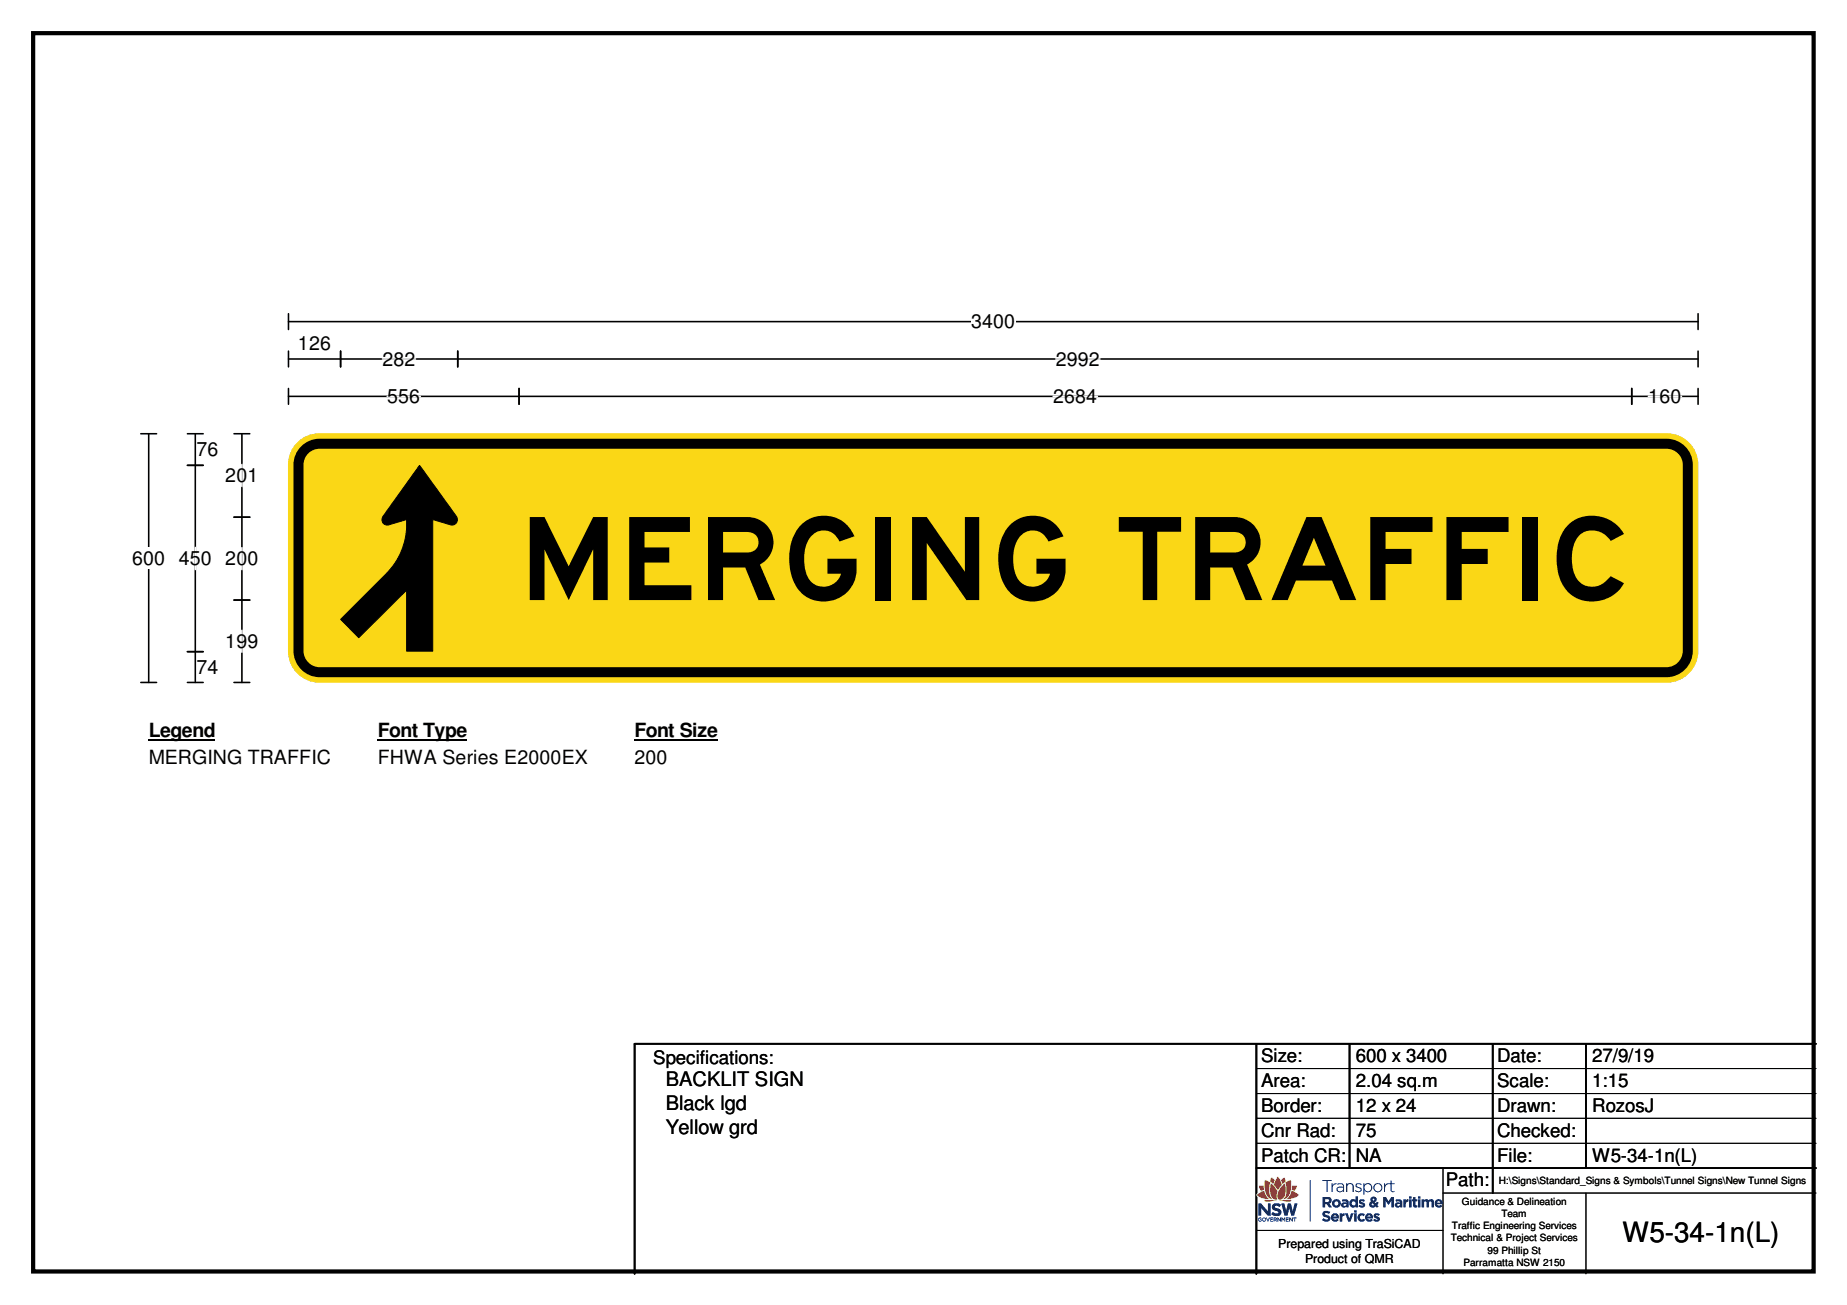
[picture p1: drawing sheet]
<svg xmlns="http://www.w3.org/2000/svg" width="297mm" height="210mm" viewBox="0 0 297 210" stroke-linecap="round" stroke-linejoin="round" font-family="sans-serif">
<path d="M5.3 5.3h286.4v199.2h-286.4z" fill="none" stroke="#000" stroke-width=".68"/>
<path d="M46.4 51.7h226.7M46.4 50.5v2.5M273.1 50.5v2.5" fill="none" stroke="#000" stroke-width=".25"/>
<path d="M156.2 50h7.1v3.5h-7.1z" fill="#fff"/>
<g fill="none" stroke="#000" stroke-width=".25">
<path d="M46.4 57.7h226.7M46.4 56.5v2.5M54.8 56.5v2.5M73.6 56.5v2.5M273.1 56.5v2.5M22.6 69.8h2.6M23.9 69.8v40M46.4 62.5v2.5M46.4 63.8h226.7M83.5 62.5v2.5M262.4 62.5v2.5M273.1 62.5v2.5"/>
<path d="M22.6 109.8h2.6"/>
</g>
<path d="M61.5 57.7h5.3M169.8 57.7h7.1M62.3 63.8h5.3M169.4 63.8h7.1M265.1 63.8h5.3" fill="none" stroke="#fff" stroke-width=".25"/>
<path d="M21.2 88h5.4v3.5h-5.4z" fill="#fff"/>
<path d="M30.1 74.8h2.6M30.1 69.8h2.6M31.4 69.8v40M37.6 69.8h2.6M38.9 69.8v40M37.6 83.2h2.6M37.6 96.5h2.6M30.1 104.8h2.6M30.1 109.8h2.6M37.6 109.8h2.6" fill="none" stroke="#000" stroke-width=".25"/>
<path d="M38.9 74.7v3.5M31.4 88.1v3.5M38.9 88.1v3.5M38.9 101.4v3.5" fill="none" stroke="#fff" stroke-width=".25"/>
<path d="M23.9 115.8h10.7v3.4h-10.7z" fill="#fff"/>
<path d="M23.9 119h10.7" fill="none" stroke="#000" stroke-width=".3"/>
<path d="M60.7 115.8h14.4v3.4h-14.4z" fill="#fff"/>
<path d="M60.7 119h14.4" fill="none" stroke="#000" stroke-width=".3"/>
<path d="M102 115.8h13.4v3.4h-13.4z" fill="#fff"/>
<path d="M102 119h13.4" fill="none" stroke="#000" stroke-width=".3"/>
<g fill="#fff">
<path d="M23.9 120h29.4v3.5h-29.4z"/>
<path d="M60.7 120h33.8v3.5h-33.8z"/>
<path d="M102 120h5.4v3.5h-5.4z"/>
</g>
<path d="M48.2 70.9a5 5 0 0 1 3.2-1.1h216.7a5 5 0 0 1 4.9 5v29.9a5 5 0 0 1-4.9 5h-216.7a5 5 0 0 1-5-5v-29.9a5 5 0 0 1 1.8-3.9z" fill-rule="evenodd" fill="#fad716"/>
<path d="M48.2 70.9a5 5 0 0 1 3.2-1.1h216.7a5 5 0 0 1 4.9 5v29.9a5 5 0 0 1-4.9 5h-216.7a5 5 0 0 1-5-5v-29.9a5 5 0 0 1 1.8-3.9z" fill="none" stroke="#fad716" stroke-width=".16"/>
<path d="M49 72.4a3.4 3.4 0 0 1 2.4-1h216.6a3.4 3.4 0 0 1 3.4 3.4v29.9a3.4 3.4 0 0 1-3.4 3.4h-216.6a3.4 3.4 0 0 1-3.4-3.4v-29.9a3.4 3.4 0 0 1 1-2.4z" fill="none" stroke="#000" stroke-width="1.6"/>
<path d="M67.5 74.8l5.9 8.3a.88 .88 0 0 1 0 1 .88 .88 0 0 1-1 .3l-2.8-.8v21.1h-4.2v-9.8l-7.7 7.7-2.9-3 7.3-7.4a11.3 11.3 0 0 0 3.3-8.6l-2.8 .8a.87 .87 0 0 1-1-.3 .87 .87 0 0 1 0-1z" fill-rule="evenodd" fill="#000"/>
<path d="M67.5 74.8l5.9 8.3a.88 .88 0 0 1 0 1 .88 .88 0 0 1-1 .3l-2.8-.8v21.1h-4.2v-9.8l-7.7 7.7-2.9-3 7.3-7.4a11.3 11.3 0 0 0 3.3-8.6l-2.8 .8a.87 .87 0 0 1-1-.3 .87 .87 0 0 1 0-1zM202.1 171.9h90M202.1 175.9h90M202.1 179.9h90M202.1 183.9h90M202.1 197.9h30M232.1 191.9h60M232.1 187.9v17M255.1 191.9v13" fill="none" stroke="#000" stroke-width=".16"/>
<path d="M202.1 167.9v37M217 167.9v20M240.1 167.9v24M255.1 167.9v20M292.1 167.9h-190v37M202.1 187.9h90" fill="none" stroke="#000" stroke-width=".3"/>
<g fill="#12387f">
<path d="M206.1 193.6l.5 1.9h.4l.3-1.2 .4 1.2h.4l.6-1.9h-.5l-.3 1.3-.3-1.3h-.5l-.3 1.2-.3-1.2zM202.4 193.6v1.9h.4v-1.2l1.1 1.2h.4v-1.9h-.4v1.3l-1.1-1.3z" fill-rule="evenodd"/>
<path d="M202.3 196l.3-.2 .3 .1-.4 .1-.1 .1 .2 .3 .2-.1-.2-.2h.3v.3l-.4 .1-.2-.2z" fill-rule="evenodd"/>
<path d="M203.2 196l-.1 .2a.23 .23 0 0 0 .3 .1 .23 .23 0 0 0 .1-.3zM203 196a.34 .34 0 0 1 .5-.1 .34 .34 0 0 1 0 .5l-.3 .1-.2-.2z" fill-rule="evenodd"/>
<path d="M203.6 195.8l.3 .5 .2-.5h.1l-.2 .7z" fill-rule="evenodd"/>
<path d="M204.3 195.8h.4v.2h-.3v.1h.3v.1h-.3v.2h.3v.1h-.4z" fill-rule="evenodd"/>
<path d="M204.9 196v.2l.3-.1v-.1zM204.8 195.8l.5 .1 .1 .2-.2 .1 .2 .3h-.2l-.1-.2h-.2l-.1 .2z" fill-rule="evenodd"/>
<path d="M205.4 195.8l.5 .5v-.5h.1v.7l-.4-.5v.5h-.2z" fill-rule="evenodd"/>
<path d="M206.1 195.8h.1l.2 .3 .3-.3v.7h-.1v-.5l-.2 .3-.2-.3v.5h-.1z" fill-rule="evenodd"/>
<path d="M206.8 195.8h.5v.2h-.4v.1h.3v.1h-.3v.2h.4v.1h-.5z" fill-rule="evenodd"/>
<path d="M207.3 195.8h.2l.3 .5v-.5h.1v.7l-.4-.5v.5h-.2z" fill-rule="evenodd"/>
<path d="M208 195.8h.5v.2h-.2v.5h-.1v-.5h-.2z" fill-rule="evenodd"/>
<path d="M204.6 193.8l.4-.3h.5l.4 .2 .1 .1-.2 .3-.4-.2-.4 .1v.2l.6 .2a.6 .6 0 0 1 .5 .6 .6 .6 0 0 1-.5 .6l-.7-.1-.4-.2 .2-.4 .4 .3h.4l.1-.1a.58 .58 0 0 0-.7-.4v-.1a.53 .53 0 0 1-.3-.8z" fill-rule="evenodd"/>
<path d="M212.7 189.8h1.5v.1h-.7v1.8h-.1v-1.8h-.7z" fill-rule="evenodd"/>
<path d="M214.2 190.3h.1v.4l.4-.4h.2v.2a.67 .67 0 0 0-.6 .5v.7h-.1z" fill-rule="evenodd"/>
<path d="M215.2 191.1a.33 .33 0 0 0-.1 .3 .33 .33 0 0 0 .3 .2l.5-.1 .1-.4-.4-.1zM215.1 190.4l.7-.1 .4 .4v1h-.2v-.2l-.3 .2-.3 .1a.45 .45 0 0 1-.4-.4 .45 .45 0 0 1 .3-.5h.7v-.1l-.2-.3h-.7z" fill-rule="evenodd"/>
<path d="M216.5 190.3h.2v.3a.57 .57 0 0 1 .6-.3 .57 .57 0 0 1 .4 .5v.9h-.2v-1l-.3-.3-.4 .1-.1 .2v1h-.2z" fill-rule="evenodd"/>
<path d="M218.1 190.4l.6-.1 .2 .2v.1l-.2-.1h-.4a.25 .25 0 0 0-.1 .3 .25 .25 0 0 0 .2 .1 .42 .42 0 0 1 .5 .2 .42 .42 0 0 1 0 .5l-.5 .2-.5-.2 .1-.2 .4 .2a.28 .28 0 0 0 .5-.2 .28 .28 0 0 0-.4-.3 .41 .41 0 0 1-.4-.2 .41 .41 0 0 1 0-.4z" fill-rule="evenodd"/>
<path d="M219.4 191a.58 .58 0 0 0 1.1 0 .58 .58 0 0 0-1.1 0zM219.3 190.3h.1v.3l.3-.3h.2a.66 .66 0 0 1 .8 .7l-.1 .5-.3 .2h-.6l-.3-.3v.8h-.1z" fill-rule="evenodd"/>
<path d="M221 191a.6 .6 0 0 0 1.2 0 .6 .6 0 0 0-1.2 0zM220.9 191a.71 .71 0 0 1 1.4 0 .71 .71 0 0 1-1.4 0z" fill-rule="evenodd"/>
<path d="M222.6 190.3h.1v.4l.3-.3 .3-.1v.2h-.3l-.2 .4-.1 .8h-.1z" fill-rule="evenodd"/>
<path d="M223.6 189.9h.2v.4h.5v.2h-.5v1l.2 .1h.2a.25 .25 0 0 1-.2 .2 .25 .25 0 0 1-.2-.2l-.2-.1v-1h-.2v-.2h.2z" fill-rule="evenodd"/>
<path d="M213.1 192.9v.4h.6l.1-.3-.1-.1zM212.7 192.5l1 .1a.52 .52 0 0 1 .4 .4 .52 .52 0 0 1-.2 .5l-.1 .1 .4 .6h-.5l-.3-.5h-.3v.5h-.4z" fill-rule="evenodd"/>
<path d="M214.6 193.5a.35 .35 0 0 0 .7 0 .35 .35 0 0 0-.7 0zM214.2 193.6a.7 .7 0 0 1 1.4 0 .7 .7 0 0 1-1.4 0z" fill-rule="evenodd"/>
<path d="M216.1 193.7l.1 .3 .3-.2-.1-.2zM215.8 193l.7-.1 .4 .4v.9h-.4v-.1l-.5 .1a.41 .41 0 0 1-.3-.4 .41 .41 0 0 1 .3-.4l.5 .1v-.2l-.1-.1-.5 .1z" fill-rule="evenodd"/>
<path d="M217.3 193.5a.35 .35 0 0 0 .7 0 .35 .35 0 0 0-.7 0zM217.1 193.1h.1a.55 .55 0 0 1 .8 0v-.7h.4v1.8h-.4v-.2l-.3 .2-.4-.1-.3-.6z" fill-rule="evenodd"/>
<path d="M218.6 193l.7-.1 .2 .1-.1 .3-.5-.1v.1l.2 .1a.41 .41 0 0 1 .4 .4 .41 .41 0 0 1-.3 .4h-.3l-.4-.2 .1-.2 .6 .1v-.1a.52 .52 0 0 1-.6-.7z" fill-rule="evenodd"/>
<path d="M220.8 192.8a.19 .19 0 0 0-.1 .3 .19 .19 0 0 0 .3 0 .19 .19 0 0 0 0-.3zM220.6 193.5v.2v.2l.5-.1-.4-.3zM220.5 192.7l.3-.2h.3l.2 .2 .1 .4-.4 .2 .3 .3 .1-.3 .3 .1-.2 .4 .2 .3-.3 .1-.2-.1-.6 .1-.3-.2a.52 .52 0 0 1 .2-.7l-.1-.3z" fill-rule="evenodd"/>
<path d="M222.5 192.5h.4l.4 .8 .5-.8h.4v1.7h-.4v-1.1l-.5 .7-.5-.7v1.1h-.3z" fill-rule="evenodd"/>
<path d="M224.8 193.6l-.1 .2v.1h.4l.1-.2zM224.4 193l.8-.1 .3 .4v.9h-.3v-.1l-.3 .1h-.3a.42 .42 0 0 1-.3-.4 .42 .42 0 0 1 .3-.4l.6 .1-.2-.3-.5 .1z" fill-rule="evenodd"/>
<path d="M225.7 192.9h.4v.3l.2-.3h.2v.4l-.4 .2v.7h-.4z" fill-rule="evenodd"/>
<path d="M226.6 192.9h.4v1.3h-.4zM226.6 192.4h.4v.4h-.4z" fill-rule="evenodd"/>
<path d="M227.2 192.6h.4v.3h.3v.3h-.3v.6h.3v.4h-.4l-.2-.1-.1-.9h-.1z" fill-rule="evenodd"/>
<path d="M228 192.9h.4v1.3h-.4zM228 192.4h.4v.4h-.4z" fill-rule="evenodd"/>
<path d="M228.6 192.9h.4v.1a.48 .48 0 0 1 .8 .1l.3-.2 .4 .1 .1 1.2h-.4v-.8l-.1-.2-.2 .1-.1 .2v.7h-.4v-.7a.22 .22 0 0 0-.2-.3 .22 .22 0 0 0-.2 .3v.7h-.4z" fill-rule="evenodd"/>
<path d="M231.2 193.2l-.1 .3h.5l-.1-.3zM230.8 193.2l.5-.3 .5 .1 .2 .3v.4h-.9l.2 .2 .4-.1 .2 .2v.1l-.3 .1-.6-.1-.2-.3z" fill-rule="evenodd"/>
<path d="M212.8 194.9l.3-.1h.4l.4 .2-.2 .2-.3-.1h-.3v.2l.1 .1a.61 .61 0 0 1 .7 .8l-.3 .3h-.5l-.5-.2 .2-.3 .4 .2 .3-.1 .1-.2-.2-.1a.65 .65 0 0 1-.7-.6z" fill-rule="evenodd"/>
<path d="M214.6 195.5l-.2 .2h.6l-.1-.2zM214.2 195.4l.3-.2h.4l.4 .4v.4h-.9a.36 .36 0 0 0 .6 0l.3 .3-.2 .1-.4 .1-.2-.1a.66 .66 0 0 1-.3-1z" fill-rule="evenodd"/>
<path d="M215.5 195.2h.4v.3l.2-.3h.1v.3l-.2 .1-.1 .1v.8h-.4z" fill-rule="evenodd"/>
<path d="M216.3 195.2h.4l.3 .8 .3-.8h.4l-.5 1.3h-.4z" fill-rule="evenodd"/>
<path d="M217.8 195.2h.4v1.3h-.4zM217.8 194.7h.4v.3h-.4z" fill-rule="evenodd"/>
<path d="M218.4 195.4l.4-.2h.4l.3 .1-.2 .3-.2-.1h-.3l-.1 .5 .2 .2 .4-.2 .2 .3-.3 .2-.5-.1a.71 .71 0 0 1-.3-1z" fill-rule="evenodd"/>
<path d="M220 195.5l-.1 .2h.6l-.2-.2zM219.7 195.4l.2-.2h.5l.2 .1 .2 .4v.3h-.9l.3 .2 .4-.2 .2 .3h-.1l-.5 .2-.3-.1a.66 .66 0 0 1-.2-1z" fill-rule="evenodd"/>
<path d="M221 195.3l.3-.1 .6 .1-.2 .2h-.4v.1l.2 .1a.45 .45 0 0 1 .4 .6l-.2 .2h-.5l-.4-.2 .2-.3 .3 .2h.2v-.2a.58 .58 0 0 1-.6-.5z" fill-rule="evenodd"/>
<path d="M210.6 189.8l.2 .1-.1 6.6h-.1z" fill-rule="evenodd"/>
</g>
<path d="M202.3 190.7l.2-.1h.7l.1-.7a.47 .47 0 0 1 .7 0l.1 .1 .2-.6a.25 .25 0 0 1 .5 .1 .32 .32 0 0 0 .3 .1 .32 .32 0 0 0 .3-.3l.2-.1 .3 .5 .6-.4h.1l.2 .4a.22 .22 0 0 0 .2 .3 .22 .22 0 0 0 .2-.2l.3-.1 .2 .1 .1 .8h.7a.43 .43 0 0 1 0 .7l-.2 .3a.94 .94 0 0 1 .7 .7l-.5 .4-.8 .2a.35 .35 0 0 1 0 .4 .35 .35 0 0 1-.4 .1l-1.2-.2-2.6 .2a.25 .25 0 0 1-.3-.2 .25 .25 0 0 1 .2-.3l-.8-.2a.54 .54 0 0 1-.5-.7l.6-.4-.3-.5z" fill-rule="evenodd" fill="#fefefe"/>
<g fill="#e3163d">
<path d="M206.7 190.2l.9-.4v1.3l-.2 .9-.2 .4-.4 .4-.4 .1 .3-.3 .2-.6v-1.2z" fill-rule="evenodd"/>
<path d="M206.3 190.6l.4-.2 .1 .5-.1 1.3-.3 .5-.4 .3h-.3l-.3-.3 .1-.8 .3-.6z" fill-rule="evenodd"/>
<path d="M206 189.8l.5-.3a.24 .24 0 0 1 .2 .3l.1 .2-.6 .5z" fill-rule="evenodd"/>
<path d="M207.8 190.8l.7-.1v.4a.43 .43 0 0 1-.3 .4 .43 .43 0 0 1-.5-.2z" fill-rule="evenodd"/>
<path d="M207.7 191.6h.2l.9 .5v.2l-.7 .4-1.2 .2 .5-.6z" fill-rule="evenodd"/>
<path d="M205.7 193.1l1.8-.1h.2l-.3 .3z" fill-rule="evenodd"/>
<path d="M203.5 189.8l.6 .3a.24 .24 0 0 1 .2 .2 .24 .24 0 0 1-.1 .2l-.1 1.4 .2 .6 .3 .4-.6-.2-.5-.8-.1-.9z" fill-rule="evenodd"/>
<path d="M204.4 190.4l.5 .4a1.1 1.1 0 0 1 .4 1.3v.6l.1 .2h-.5l-.4-.3-.2-1z" fill-rule="evenodd"/>
<path d="M205.4 189.3h.2l.3 .7a.53 .53 0 0 1 0 .9l-.4 .6-.4-.6a.45 .45 0 0 1-.1-.7z" fill-rule="evenodd"/>
<path d="M204.4 189.4l.3 .2a.32 .32 0 0 1 .3 .2 .32 .32 0 0 1-.1 .3l-.1 .4-.2-.2a.54 .54 0 0 1-.2-.9z" fill-rule="evenodd"/>
<path d="M202.5 190.7h.7v.4a.33 .33 0 0 1-.3 .4v.1a.94 .94 0 0 1-.4-.9z" fill-rule="evenodd"/>
<path d="M202.2 192.1l1.1-.6 .3 .9 .5 .5-1.4-.3a.55 .55 0 0 1-.5-.5z" fill-rule="evenodd"/>
<path d="M203.4 193l2 .1-1.8 .2-.2-.1z" fill-rule="evenodd"/>
</g>
<path d="M202.1 167.9v37M217 167.9v20M240.1 167.9v24M255.1 167.9v20M292.1 167.9h-190v37M202.1 187.9h90" fill="none" stroke="#000" stroke-width=".3"/>
<path d="M202.1 171.9h90M202.1 175.9h90M202.1 179.9h90M202.1 183.9h90M202.1 197.9h30M232.1 191.9h60M232.1 187.9v17M255.1 191.9v13" fill="none" stroke="#000" stroke-width=".16"/>
<g fill="#12387f">
<path d="M206.1 193.6l.5 1.9h.4l.3-1.2 .4 1.2h.4l.6-1.9h-.5l-.3 1.3-.3-1.3h-.5l-.3 1.2-.3-1.2zM202.4 193.6v1.9h.4v-1.2l1.1 1.2h.4v-1.9h-.4v1.3l-1.1-1.3z" fill-rule="evenodd"/>
<path d="M202.3 196l.3-.2 .3 .1-.4 .1-.1 .1 .2 .3 .2-.1-.2-.2h.3v.3l-.4 .1-.2-.2z" fill-rule="evenodd"/>
<path d="M203.2 196l-.1 .2a.23 .23 0 0 0 .3 .1 .23 .23 0 0 0 .1-.3zM203 196a.34 .34 0 0 1 .5-.1 .34 .34 0 0 1 0 .5l-.3 .1-.2-.2z" fill-rule="evenodd"/>
<path d="M203.6 195.8l.3 .5 .2-.5h.1l-.2 .7z" fill-rule="evenodd"/>
<path d="M204.3 195.8h.4v.2h-.3v.1h.3v.1h-.3v.2h.3v.1h-.4z" fill-rule="evenodd"/>
<path d="M204.9 196v.2l.3-.1v-.1zM204.8 195.8l.5 .1 .1 .2-.2 .1 .2 .3h-.2l-.1-.2h-.2l-.1 .2z" fill-rule="evenodd"/>
<path d="M205.4 195.8l.5 .5v-.5h.1v.7l-.4-.5v.5h-.2z" fill-rule="evenodd"/>
<path d="M206.1 195.8h.1l.2 .3 .3-.3v.7h-.1v-.5l-.2 .3-.2-.3v.5h-.1z" fill-rule="evenodd"/>
<path d="M206.8 195.8h.5v.2h-.4v.1h.3v.1h-.3v.2h.4v.1h-.5z" fill-rule="evenodd"/>
<path d="M207.3 195.8h.2l.3 .5v-.5h.1v.7l-.4-.5v.5h-.2z" fill-rule="evenodd"/>
<path d="M208 195.8h.5v.2h-.2v.5h-.1v-.5h-.2z" fill-rule="evenodd"/>
<path d="M204.6 193.8l.4-.3h.5l.4 .2 .1 .1-.2 .3-.4-.2-.4 .1v.2l.6 .2a.6 .6 0 0 1 .5 .6 .6 .6 0 0 1-.5 .6l-.7-.1-.4-.2 .2-.4 .4 .3h.4l.1-.1a.58 .58 0 0 0-.7-.4v-.1a.53 .53 0 0 1-.3-.8z" fill-rule="evenodd"/>
<path d="M212.7 189.8h1.5v.1h-.7v1.8h-.1v-1.8h-.7z" fill-rule="evenodd"/>
<path d="M214.2 190.3h.1v.4l.4-.4h.2v.2a.67 .67 0 0 0-.6 .5v.7h-.1z" fill-rule="evenodd"/>
<path d="M215.2 191.1a.33 .33 0 0 0-.1 .3 .33 .33 0 0 0 .3 .2l.5-.1 .1-.4-.4-.1zM215.1 190.4l.7-.1 .4 .4v1h-.2v-.2l-.3 .2-.3 .1a.45 .45 0 0 1-.4-.4 .45 .45 0 0 1 .3-.5h.7v-.1l-.2-.3h-.7z" fill-rule="evenodd"/>
<path d="M216.5 190.3h.2v.3a.57 .57 0 0 1 .6-.3 .57 .57 0 0 1 .4 .5v.9h-.2v-1l-.3-.3-.4 .1-.1 .2v1h-.2z" fill-rule="evenodd"/>
<path d="M218.1 190.4l.6-.1 .2 .2v.1l-.2-.1h-.4a.25 .25 0 0 0-.1 .3 .25 .25 0 0 0 .2 .1 .42 .42 0 0 1 .5 .2 .42 .42 0 0 1 0 .5l-.5 .2-.5-.2 .1-.2 .4 .2a.28 .28 0 0 0 .5-.2 .28 .28 0 0 0-.4-.3 .41 .41 0 0 1-.4-.2 .41 .41 0 0 1 0-.4z" fill-rule="evenodd"/>
<path d="M219.4 191a.58 .58 0 0 0 1.1 0 .58 .58 0 0 0-1.1 0zM219.3 190.3h.1v.3l.3-.3h.2a.66 .66 0 0 1 .8 .7l-.1 .5-.3 .2h-.6l-.3-.3v.8h-.1z" fill-rule="evenodd"/>
<path d="M221 191a.6 .6 0 0 0 1.2 0 .6 .6 0 0 0-1.2 0zM220.9 191a.71 .71 0 0 1 1.4 0 .71 .71 0 0 1-1.4 0z" fill-rule="evenodd"/>
<path d="M222.6 190.3h.1v.4l.3-.3 .3-.1v.2h-.3l-.2 .4-.1 .8h-.1z" fill-rule="evenodd"/>
<path d="M223.6 189.9h.2v.4h.5v.2h-.5v1l.2 .1h.2a.25 .25 0 0 1-.2 .2 .25 .25 0 0 1-.2-.2l-.2-.1v-1h-.2v-.2h.2z" fill-rule="evenodd"/>
<path d="M213.1 192.9v.4h.6l.1-.3-.1-.1zM212.7 192.5l1 .1a.52 .52 0 0 1 .4 .4 .52 .52 0 0 1-.2 .5l-.1 .1 .4 .6h-.5l-.3-.5h-.3v.5h-.4z" fill-rule="evenodd"/>
<path d="M214.6 193.5a.35 .35 0 0 0 .7 0 .35 .35 0 0 0-.7 0zM214.2 193.6a.7 .7 0 0 1 1.4 0 .7 .7 0 0 1-1.4 0z" fill-rule="evenodd"/>
<path d="M216.1 193.7l.1 .3 .3-.2-.1-.2zM215.8 193l.7-.1 .4 .4v.9h-.4v-.1l-.5 .1a.41 .41 0 0 1-.3-.4 .41 .41 0 0 1 .3-.4l.5 .1v-.2l-.1-.1-.5 .1z" fill-rule="evenodd"/>
<path d="M217.3 193.5a.35 .35 0 0 0 .7 0 .35 .35 0 0 0-.7 0zM217.1 193.1h.1a.55 .55 0 0 1 .8 0v-.7h.4v1.8h-.4v-.2l-.3 .2-.4-.1-.3-.6z" fill-rule="evenodd"/>
<path d="M218.6 193l.7-.1 .2 .1-.1 .3-.5-.1v.1l.2 .1a.41 .41 0 0 1 .4 .4 .41 .41 0 0 1-.3 .4h-.3l-.4-.2 .1-.2 .6 .1v-.1a.52 .52 0 0 1-.6-.7z" fill-rule="evenodd"/>
<path d="M220.8 192.8a.19 .19 0 0 0-.1 .3 .19 .19 0 0 0 .3 0 .19 .19 0 0 0 0-.3zM220.6 193.5v.2v.2l.5-.1-.4-.3zM220.5 192.7l.3-.2h.3l.2 .2 .1 .4-.4 .2 .3 .3 .1-.3 .3 .1-.2 .4 .2 .3-.3 .1-.2-.1-.6 .1-.3-.2a.52 .52 0 0 1 .2-.7l-.1-.3z" fill-rule="evenodd"/>
<path d="M222.5 192.5h.4l.4 .8 .5-.8h.4v1.7h-.4v-1.1l-.5 .7-.5-.7v1.1h-.3z" fill-rule="evenodd"/>
<path d="M224.8 193.6l-.1 .2v.1h.4l.1-.2zM224.4 193l.8-.1 .3 .4v.9h-.3v-.1l-.3 .1h-.3a.42 .42 0 0 1-.3-.4 .42 .42 0 0 1 .3-.4l.6 .1-.2-.3-.5 .1z" fill-rule="evenodd"/>
<path d="M225.7 192.9h.4v.3l.2-.3h.2v.4l-.4 .2v.7h-.4z" fill-rule="evenodd"/>
<path d="M226.6 192.9h.4v1.3h-.4zM226.6 192.4h.4v.4h-.4z" fill-rule="evenodd"/>
<path d="M227.2 192.6h.4v.3h.3v.3h-.3v.6h.3v.4h-.4l-.2-.1-.1-.9h-.1z" fill-rule="evenodd"/>
<path d="M228 192.9h.4v1.3h-.4zM228 192.4h.4v.4h-.4z" fill-rule="evenodd"/>
<path d="M228.6 192.9h.4v.1a.48 .48 0 0 1 .8 .1l.3-.2 .4 .1 .1 1.2h-.4v-.8l-.1-.2-.2 .1-.1 .2v.7h-.4v-.7a.22 .22 0 0 0-.2-.3 .22 .22 0 0 0-.2 .3v.7h-.4z" fill-rule="evenodd"/>
<path d="M231.2 193.2l-.1 .3h.5l-.1-.3zM230.8 193.2l.5-.3 .5 .1 .2 .3v.4h-.9l.2 .2 .4-.1 .2 .2v.1l-.3 .1-.6-.1-.2-.3z" fill-rule="evenodd"/>
<path d="M212.8 194.9l.3-.1h.4l.4 .2-.2 .2-.3-.1h-.3v.2l.1 .1a.61 .61 0 0 1 .7 .8l-.3 .3h-.5l-.5-.2 .2-.3 .4 .2 .3-.1 .1-.2-.2-.1a.65 .65 0 0 1-.7-.6z" fill-rule="evenodd"/>
<path d="M214.6 195.5l-.2 .2h.6l-.1-.2zM214.2 195.4l.3-.2h.4l.4 .4v.4h-.9a.36 .36 0 0 0 .6 0l.3 .3-.2 .1-.4 .1-.2-.1a.66 .66 0 0 1-.3-1z" fill-rule="evenodd"/>
<path d="M215.5 195.2h.4v.3l.2-.3h.1v.3l-.2 .1-.1 .1v.8h-.4z" fill-rule="evenodd"/>
<path d="M216.3 195.2h.4l.3 .8 .3-.8h.4l-.5 1.3h-.4z" fill-rule="evenodd"/>
<path d="M217.8 195.2h.4v1.3h-.4zM217.8 194.7h.4v.3h-.4z" fill-rule="evenodd"/>
<path d="M218.4 195.4l.4-.2h.4l.3 .1-.2 .3-.2-.1h-.3l-.1 .5 .2 .2 .4-.2 .2 .3-.3 .2-.5-.1a.71 .71 0 0 1-.3-1z" fill-rule="evenodd"/>
<path d="M220 195.5l-.1 .2h.6l-.2-.2zM219.7 195.4l.2-.2h.5l.2 .1 .2 .4v.3h-.9l.3 .2 .4-.2 .2 .3h-.1l-.5 .2-.3-.1a.66 .66 0 0 1-.2-1z" fill-rule="evenodd"/>
<path d="M221 195.3l.3-.1 .6 .1-.2 .2h-.4v.1l.2 .1a.45 .45 0 0 1 .4 .6l-.2 .2h-.5l-.4-.2 .2-.3 .3 .2h.2v-.2a.58 .58 0 0 1-.6-.5z" fill-rule="evenodd"/>
<path d="M210.6 189.8l.2 .1-.1 6.6h-.1z" fill-rule="evenodd"/>
</g>
<path d="M202.3 190.7l.2-.1h.7l.1-.7a.47 .47 0 0 1 .7 0l.1 .1 .2-.6a.25 .25 0 0 1 .5 .1 .32 .32 0 0 0 .3 .1 .32 .32 0 0 0 .3-.3l.2-.1 .3 .5 .6-.4h.1l.2 .4a.22 .22 0 0 0 .2 .3 .22 .22 0 0 0 .2-.2l.3-.1 .2 .1 .1 .8h.7a.43 .43 0 0 1 0 .7l-.2 .3a.94 .94 0 0 1 .7 .7l-.5 .4-.8 .2a.35 .35 0 0 1 0 .4 .35 .35 0 0 1-.4 .1l-1.2-.2-2.6 .2a.25 .25 0 0 1-.3-.2 .25 .25 0 0 1 .2-.3l-.8-.2a.54 .54 0 0 1-.5-.7l.6-.4-.3-.5z" fill-rule="evenodd" fill="#fefefe"/>
<g fill="#e3163d">
<path d="M206.7 190.2l.9-.4v1.3l-.2 .9-.2 .4-.4 .4-.4 .1 .3-.3 .2-.6v-1.2z" fill-rule="evenodd"/>
<path d="M206.3 190.6l.4-.2 .1 .5-.1 1.3-.3 .5-.4 .3h-.3l-.3-.3 .1-.8 .3-.6z" fill-rule="evenodd"/>
<path d="M206 189.8l.5-.3a.24 .24 0 0 1 .2 .3l.1 .2-.6 .5z" fill-rule="evenodd"/>
<path d="M207.8 190.8l.7-.1v.4a.43 .43 0 0 1-.3 .4 .43 .43 0 0 1-.5-.2z" fill-rule="evenodd"/>
<path d="M207.7 191.6h.2l.9 .5v.2l-.7 .4-1.2 .2 .5-.6z" fill-rule="evenodd"/>
<path d="M205.7 193.1l1.8-.1h.2l-.3 .3z" fill-rule="evenodd"/>
<path d="M203.5 189.8l.6 .3a.24 .24 0 0 1 .2 .2 .24 .24 0 0 1-.1 .2l-.1 1.4 .2 .6 .3 .4-.6-.2-.5-.8-.1-.9z" fill-rule="evenodd"/>
<path d="M204.4 190.4l.5 .4a1.1 1.1 0 0 1 .4 1.3v.6l.1 .2h-.5l-.4-.3-.2-1z" fill-rule="evenodd"/>
<path d="M205.4 189.3h.2l.3 .7a.53 .53 0 0 1 0 .9l-.4 .6-.4-.6a.45 .45 0 0 1-.1-.7z" fill-rule="evenodd"/>
<path d="M204.4 189.4l.3 .2a.32 .32 0 0 1 .3 .2 .32 .32 0 0 1-.1 .3l-.1 .4-.2-.2a.54 .54 0 0 1-.2-.9z" fill-rule="evenodd"/>
<path d="M202.5 190.7h.7v.4a.33 .33 0 0 1-.3 .4v.1a.94 .94 0 0 1-.4-.9z" fill-rule="evenodd"/>
<path d="M202.2 192.1l1.1-.6 .3 .9 .5 .5-1.4-.3a.55 .55 0 0 1-.5-.5z" fill-rule="evenodd"/>
<path d="M203.4 193l2 .1-1.8 .2-.2-.1z" fill-rule="evenodd"/>
</g>
<text font-size="18.5" x="83.5" y="96.5">MERGING TRAFFIC</text>
<text font-size="4.5" x="260.9" y="199.8">W5-34-1n(L)</text>
<g font-size="3.2">
<text x="107.1" y="174.8">BACKLIT SIGN</text>
<text x="107.1" y="178.6">Black lgd</text>
<text x="107.1" y="182.5">Yellow grd</text>
</g>
<g font-size="3.1">
<text x="156.2" y="52.8">3400</text>
<text x="47.9" y="56.3">126</text>
<text x="61.5" y="58.8">282</text>
<text x="169.8" y="58.8">2992</text>
<text x="62.3" y="64.8">556</text>
<text x="169.4" y="64.8">2684</text>
<text x="265.1" y="64.8">160</text>
<text x="31.6" y="73.4">76</text>
<text x="36.2" y="77.6">201</text>
<text x="21.2" y="90.8">600</text>
<text x="28.7" y="90.9">450</text>
<text x="36.2" y="90.9">200</text>
<text x="36.2" y="104.2">199</text>
<text x="31.6" y="108.4">74</text>
<text x="23.9" y="118.5">Legend</text>
<text x="60.7" y="118.5">Font Type</text>
<text x="102" y="118.5">Font Size</text>
<text x="23.9" y="122.9">MERGING TRAFFIC</text>
<text x="60.7" y="122.9">FHWA Series E2000EX</text>
<text x="102" y="122.9">200</text>
</g>
<g font-size="3">
<text x="105.1" y="171.1">Specifications:</text>
<text x="202.8" y="170.9">Size:</text>
<text x="218.1" y="170.9">600 x 3400</text>
<text x="240.8" y="170.9">Date:</text>
<text x="256.1" y="170.9">27/9/19</text>
<text x="202.8" y="174.8">Area:</text>
<text x="202.8" y="178.9">Border:</text>
<text x="218.1" y="174.8">2.04 sq.m</text>
<text x="218.1" y="178.9">12 x 24</text>
<text x="240.8" y="174.8">Scale:</text>
<text x="240.8" y="178.9">Drawn:</text>
<text x="256.1" y="174.8">1:15</text>
<text x="256.1" y="178.9">RozosJ</text>
<text x="202.8" y="182.8">Cnr Rad:</text>
<text x="218.1" y="182.8">75</text>
<text x="240.8" y="182.8">Checked:</text>
<text x="202.8" y="186.9">Patch CR:</text>
<text x="218.1" y="186.9">NA</text>
<text x="232.5" y="190.8">Path:</text>
<text x="240.8" y="186.9">File:</text>
<text x="256.1" y="186.9">W5-34-1n(L)</text>
</g>
<g font-size="2">
<text x="205.6" y="200.7">Prepared using TraSiCAD</text>
<text x="209.9" y="203.1">Product of QMR</text>
</g>
<g font-size="1.6">
<text x="241" y="190.4">H:\Signs\Standard_Signs &amp; Symbols\Tunnel Signs\New Tunnel Signs</text>
<text x="233.5" y="197.7">Traffic Engineering Services</text>
<text x="235.1" y="193.8">Guidance &amp; Delineation</text>
<text x="241.5" y="195.8">Team</text>
<text x="233.3" y="199.7">Technical &amp; Project Services</text>
<text x="235.4" y="203.6">Parramatta NSW 2150</text>
<text x="239.2" y="201.6">99 Phillip St</text>
</g>
</svg>
